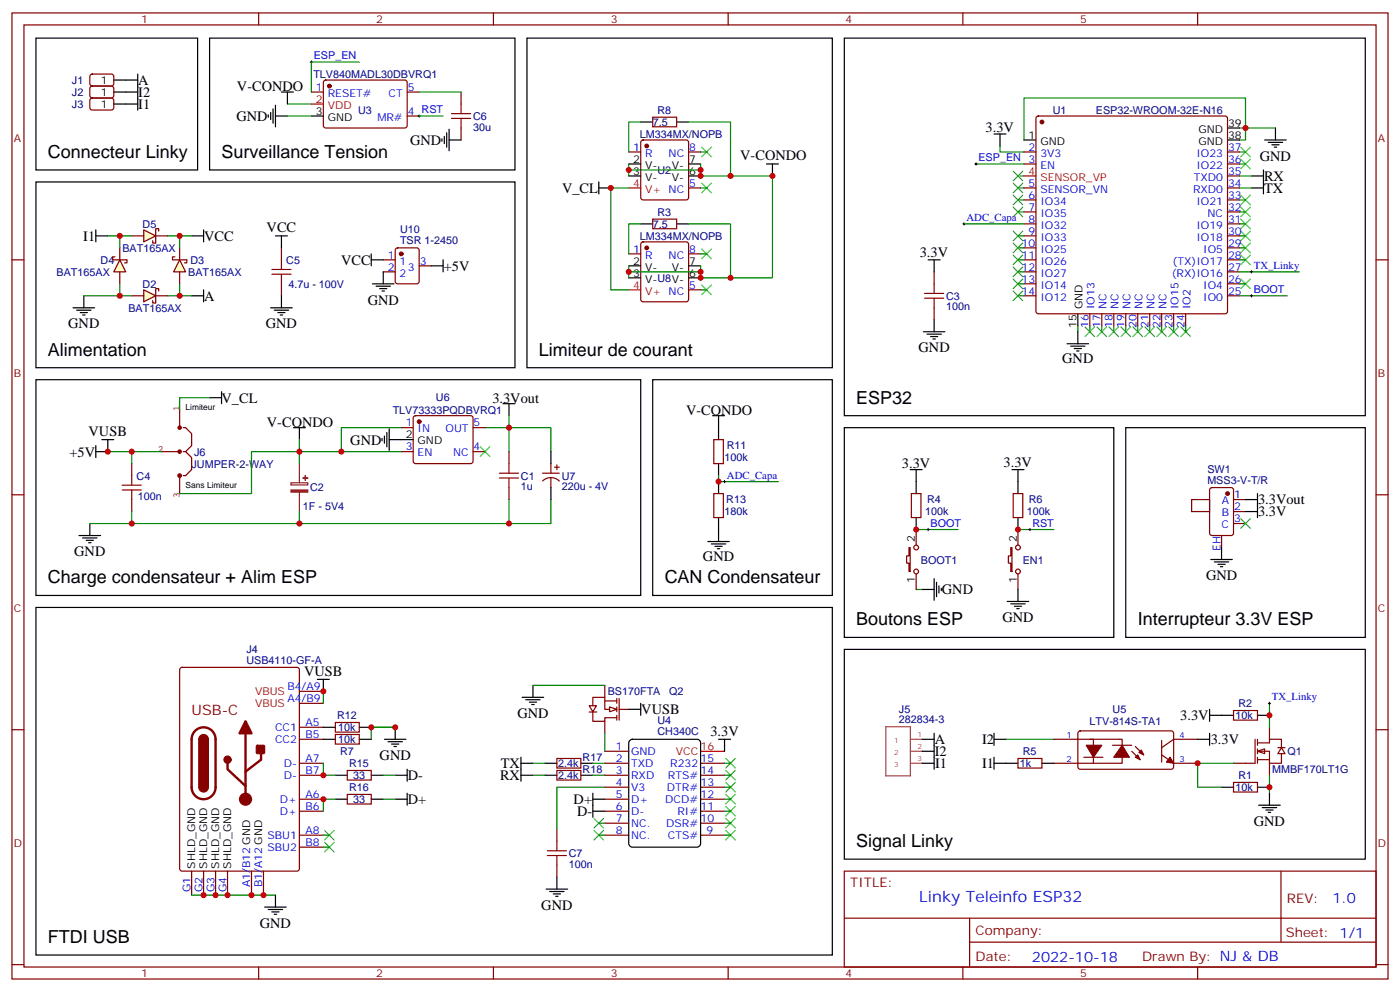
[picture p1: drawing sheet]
<svg xmlns="http://www.w3.org/2000/svg" width="412mm" height="292mm" viewBox="0 0 412 292" stroke-linecap="round" stroke-linejoin="round" font-family="sans-serif">
<g fill="none" stroke="#870000" stroke-width=".35">
<path d="M3.5 3.8h405.4v284.3h-405.4zM7.1 7.3h398.2v277.3h-398.2zM76.2 3.8v3.5M145.3 3.8v3.5M214.5 3.8v3.5M283.6 3.8v3.5M352.8 3.8v3.5M3.5 76.5h3.6M405.3 76.5h3.6M3.5 145.6h3.6M405.3 145.6h3.6M3.5 214.8h3.6"/>
<path d="M310.4 217.6h11.7v7h-11.7M317.7 215.3l.5-.2 27.1 .1 .4 .6v10.2l-.7 .4-27.1-.1-.4-.6v-9.9zM321 217.6h9.6v7h-8.5M327.7 219.4h5.7M334.4 219.7l2.5 2.5M342.2 217.9v6.4M352.8 217.6h-7.1l-3.5 2.5M405.3 214.8h3.6M319.3 222.9h5.6M333.4 221.1l2.4 2.5M342.2 222.2l3.5 2.4h7.1M248.7 256.4h156.6v28.2h-156.6z"/>
<path d="M377.3 256.4v20.9M248.7 270.2h156.5M285.6 277.3h119.6M285.6 270.2v14.2M3.5 283.9h3.6M76.2 284.6v3.5M145.3 284.6v3.5M214.5 284.6v3.5M283.6 284.6v3.5M352.8 284.6v3.5M405.3 283.9h3.6"/>
</g>
<path d="M296.3 217.6h14.1" fill="none" stroke="#008700" stroke-width=".35"/>
<g fill="#870000" stroke="#870000" stroke-width=".35">
<path d="M344.7 222.9l1 1.7-2.1-.3z"/>
<path d="M334.4 222.9l.7-.7 .7 1.4z"/>
<path d="M335.5 221.5l.7-.7 .7 1.4z"/>
<path d="M320 219.4h4.6l-2.5 3.5z"/>
<path d="M330.6 219.4l2.1 3.5h-4.6z"/>
</g>
<path d="M292.8 217.6h3.5M292.8 215.8v3.6M292.8 222.9v3.5M292.8 224.6h3.5" fill="none" stroke="#000" stroke-width=".35"/>
<g fill="#fff" stroke="#870000" stroke-width=".35">
<path d="M370.4 221.1l2.1-.7v1.4z"/>
<path d="M377.5 220.1l1 1.7h-2.1z"/>
</g>
<g fill="none" stroke="#870000" stroke-width=".35">
<path d="M26.7 22l.5-.2 5.9 .1 .4 .6-.1 2.4-.6 .4h-5.9l-.4-.7v-2.1zM26.7 25.5l.5-.2 5.9 .1 .4 .6-.1 2.4-.6 .5-5.9-.1-.4-.6v-2.2zM26.7 29.1l.5-.2h5.9l.4 .7-.1 2.4-.6 .4-5.9-.1-.4-.6v-2.1zM305.4 34.4l.5-.3h55l.5 .3 .2 .5v56.8l-.2 .5-.5 .2h-55l-.5-.3-.2-.4v-56.8zM185.2 44.7h3.5M189 41.4l.4-.2h12.7l.5 .2 .2 .5v16.2l-.2 .5-.5 .2h-12.7l-.5-.2-.2-.5v-16.2zM202.8 44.7h3.6M202.8 55.3h3.6M301.6 44.7h3.6M301.6 55.3h3.6M301.6 48.3h3.6M301.6 58.8h3.6"/>
<path d="M361.6 44.7h3.5M361.6 55.3h3.5M361.6 48.3h3.5M361.6 51.8h3.5M361.6 58.8h3.5M192.3 64.5h7v2.8h-7zM301.6 62.4h3.6M301.6 65.9h3.6M301.6 69.4h3.6M301.6 73h3.6M301.6 76.5h3.6M361.6 62.4h3.5"/>
<path d="M361.6 65.9h3.5M361.6 69.4h3.5M361.6 73h3.5M361.6 76.5h3.5M301.6 80h3.6M301.6 83.5h3.6M301.6 87.1h3.6M321 92.4v3.5M324.6 92.4v3.5M328.1 92.4v3.5M331.6 92.4v3.5M335.1 92.4v3.5"/>
<path d="M338.7 92.4v3.5M342.2 92.4v3.5M345.7 92.4v3.5M349.2 92.4v3.5M361.6 80h3.5M361.6 83.5h3.5M361.6 87.1h3.5M149.9 132.9v3.6M149.9 143.5v3.5M268.5 145.3h2.8v7h-2.8zM269.9 155.9v4.5M298.4 145.3h2.9v7h-2.9z"/>
<path d="M299.9 155.9v4.5M267.8 161.1h.3v7.1h-.3v-2.5h-.7v-2.1h.7zM269.9 168.9v4.6M297.7 161.1h.4v7.1h-.4v-2.5h-.7v-2.1h.7zM299.9 168.9v4.6M363.4 209.1h7v2.8h-7zM369.7 217.6v7h-6.3M370.4 218.7h3.5v-1.1h3.6v2.5M370.4 217.6v1.8M373.9 214.1v3.5M299.9 223.2h7v2.9h-7zM363.4 230.3h7v2.8h-7z"/>
<path d="M370.4 221.1h3.5v3.5M370.4 223.6h3.5M370.4 220.4v1.4M370.4 222.9v1.7M373.9 224.6v3.6M376.4 220.1h2.1M377.5 221.8v2.8h-3.6"/>
<circle cx="269.9" cy="161.1" r=".71"/>
<circle cx="269.9" cy="168.2" r=".71"/>
<circle cx="299.9" cy="161.1" r=".71"/>
<circle cx="299.9" cy="168.2" r=".71"/>
</g>
<g fill="none" stroke="#008700" stroke-width=".35">
<path d="M365.1 37.7h1.8v3.5h-1.8M375.7 37.7h-8.8v-8.8h-65.3v12.3M206.4 55.3h1.7M287.5 48.3h14.1M294.6 43v1.7h7M299.9 55.3h1.7M299.9 51.8h1.7M365.1 44.7h1.8M365.1 55.3h3.6M365.1 51.8h3.6M365.1 48.3h1.8M365.1 58.8h1.8"/>
<path d="M299.9 69.4h1.7M299.9 73h1.7M299.9 62.4h1.7M299.9 76.5h1.7M365.1 65.9h1.8M365.1 69.4h1.8M365.1 73h1.8M365.1 62.4h1.8M365.1 76.5h1.8M299.9 87.1h1.7M299.9 83.5h1.7M299.9 80h1.7"/>
<path d="M317.5 95.9v1.7M321 95.9v1.7M324.6 95.9v1.7M328.1 95.9v1.7M331.6 95.9v1.7M335.1 95.9v1.7M338.7 95.9v1.7M342.2 95.9v1.7M345.7 95.9v1.7M349.2 95.9v1.7M365.1 87.1h14.1M365.1 80h17.7"/>
<path d="M365.1 83.5h1.8M149.9 122.3v3.6h-7M149.9 125.9v7M269.9 155.9h12.3M299.9 155.9h10.5M269.9 173.5h1.7M373.9 207v7.1M373.9 228.2v5.3"/>
</g>
<g fill="none" stroke="#000" stroke-width=".35">
<path d="M33.5 30.6h7.1M33.5 27.1h7.1M33.5 23.6h7.1M40.6 21.8v10.6M292.8 39.4h3.5M294.6 39.4v3.6M361.6 37.7h3.5M375.7 37.7v3.5M185.2 48.3h3.5M185.2 51.8h3.5M202.8 48.3h3.6M202.8 51.8h3.6"/>
<path d="M301.6 41.2h3.6M361.6 41.2h3.5M368.7 51.8h3.5M368.7 55.3h3.5M372.2 50v7.1M372.5 41.2h6.4M373.6 41.9h4.2M374.6 42.6h2.2M375.4 43.3h.7M188.7 65.9h3.6M199.3 65.9h3.5M317.5 92.4v3.5"/>
<path d="M317.5 97.6v3.6M148.2 118.8h3.5M149.9 118.8v3.5M314.3 101.2h6.4M315.4 101.9h4.2M316.4 102.6h2.2M317.1 103.3h.8M86.4 125.9h3.6M88.2 125.9v3.5M268.1 138.2h3.5M269.9 138.2v7.1M298.1 138.2h3.5"/>
<path d="M299.9 138.2v7.1M23.3 157.6h6.3M24.3 158.3h4.3M25.4 159h2.1M26.1 159.7h.7M26.5 154.1v3.5M269.9 152.3v3.6M299.9 152.3v3.6M271.6 173.5h3.6M275.2 170.3v6.4M275.9 171.4v4.2M276.6 172.4v2.2"/>
<path d="M277.3 173.1v.7M296.7 177h6.3M297.7 177.7h4.3M298.8 178.4h2.1M299.5 179.1h.7M299.9 173.5v3.5M352.8 217.6h3.5M356.3 208.8v3.5M356.3 215.8v3.6M356.3 210.5h7.1M370.4 210.5h3.5M296.3 224.6h3.6"/>
<path d="M306.9 224.6h3.5M359.8 231.7h3.6M370.4 231.7h3.5M370.8 237h6.3M371.8 237.7h4.3M372.9 238.4h2.1M373.6 239.1h.7M373.9 233.5v3.5"/>
</g>
<path d="M88.2 136.5v5.6M85.7 142.1h5v.6h-5zM88.2 144.6v6" fill="none" stroke="#8c2424" stroke-width=".35"/>
<g fill="#8c2424" stroke="#8c2424" stroke-width=".35">
<path d="M85.7 144.2h5v.7h-5z"/>
<path d="M89.3 140.7h1.4z"/>
<path d="M89.9 140l.1 1.4z"/>
</g>
<g fill="#870000" stroke="#870000" stroke-width=".35">
<circle cx="190.5" cy="43" r=".53"/>
<circle cx="306.9" cy="35.9" r=".53"/>
</g>
<path d="M185.2 55.3h3.5M301.6 51.8h3.6" fill="none" stroke="#f00" stroke-width=".35"/>
<g fill="none" stroke="#3c3" stroke-width=".35">
<path d="M206.7 53.9l2.8 2.8M209.5 53.9l-2.8 2.8M298.4 53.9l2.9 2.8M298.4 50.4l2.9 2.8M301.3 53.9l-2.9 2.8M301.3 50.4l-2.9 2.8M365.5 43.3l2.8 2.8M365.5 46.8l2.8 2.9M365.5 57.4l2.8 2.9M368.3 43.3l-2.8 2.8M368.3 57.4l-2.8 2.9M368.3 46.8l-2.8 2.9"/>
<path d="M298.4 71.5l2.9 2.9M298.4 61l2.9 2.8M298.4 68l2.9 2.8M298.4 75.1l2.9 2.8M298.4 78.6l2.9 2.8M301.3 71.5l-2.9 2.9M301.3 61l-2.9 2.8M301.3 68l-2.9 2.8M301.3 75.1l-2.9 2.8M301.3 78.6l-2.9 2.8M365.5 71.5l2.8 2.9M365.5 68l2.8 2.8"/>
<path d="M365.5 64.5l2.8 2.8M365.5 61l2.8 2.8M365.5 75.1l2.8 2.8M368.3 71.5l-2.8 2.9M368.3 68l-2.8 2.8M368.3 64.5l-2.8 2.8M368.3 75.1l-2.8 2.8M368.3 61l-2.8 2.8M298.4 82.1l2.9 2.8M298.4 85.7l2.9 2.8M301.3 82.1l-2.9 2.8M301.3 85.7l-2.9 2.8"/>
<path d="M319.6 96.2l2.8 2.9M322.4 96.2l-2.8 2.9M323.1 96.2l2.9 2.9M326 96.2l-2.9 2.9M326.7 96.2l2.8 2.9M329.5 96.2l-2.8 2.9M330.2 96.2l2.8 2.9M333 96.2l-2.8 2.9M333.7 96.2l2.8 2.9M336.5 96.2l-2.8 2.9M337.3 96.2l2.8 2.9M340.1 96.2l-2.8 2.9"/>
<path d="M340.8 96.2l2.8 2.9M343.6 96.2l-2.8 2.9M344.3 96.2l2.8 2.9M347.1 96.2l-2.8 2.9M347.8 96.2l2.9 2.9M350.7 96.2l-2.9 2.9M365.5 82.1l2.8 2.8M368.3 82.1l-2.8 2.8"/>
</g>
<path d="M287.2 48.3h.7M287.5 47.9v.7M368.3 87.1h.7M368.7 86.7v.7M273 155.9h.8M273.4 155.5v.7M303 155.9h.7M303.4 155.5v.7" fill="none" stroke="#000" stroke-width=".29"/>
<path d="M147.1 139.3h5.7M149.9 136.5v2.8M147.1 140.7h5.7M149.9 140.7v2.8" fill="none" stroke="#a10000" stroke-width=".35"/>
<path d="M42.3 85.3l3.6 1.8-3.6 1.7z" fill="#ffffc2" stroke="#850000" stroke-width=".35"/>
<path d="M38.8 87.1h3.5M45.9 87.1h3.5M46.7 85.7v-.8h-.8v4.3h-.9v-.7" fill="none" stroke="#850000" stroke-width=".35"/>
<path d="M52.9 76.5l1.8 3.5h-3.5z" fill="#ffffc2" stroke="#850000" stroke-width=".35"/>
<path d="M51.5 75.6h-.7v.9h4.2v.9h-.7M52.9 73v3.5M52.9 80v3.5" fill="none" stroke="#850000" stroke-width=".35"/>
<path d="M35.3 76.5l1.7 3.5h-3.5z" fill="#ffffc2" stroke="#850000" stroke-width=".35"/>
<path d="M33.9 75.6h-.7v.9h4.2v.9h-.7M35.3 73v3.5M35.3 80v3.5" fill="none" stroke="#850000" stroke-width=".35"/>
<path d="M42.3 67.7l3.6 1.7-3.6 1.8z" fill="#ffffc2" stroke="#850000" stroke-width=".35"/>
<path d="M38.8 69.4h3.5M45.9 69.4h3.5M46.7 68v-.7h-.8v4.2h-.9v-.7" fill="none" stroke="#850000" stroke-width=".35"/>
<g fill="none" stroke="#000" stroke-width=".35">
<path d="M10.6 11.2h47.6v38.8h-47.6zM155.2 11.2h90v97h-90zM248.7 11.2h153.5v111.1h-153.5zM79 33.8v.7M79.7 33.1v2.1M80.4 32v4.3M81.1 34.1h3.6M81.1 31v6.3M82.9 27.1h3.5M84.7 27.1v3.5M91.7 34.1h3.5M131.6 39.1v4.2"/>
<path d="M132.3 38v6.4M188.7 35.9h3.6M199.3 35.9h3.5M10.6 53.6h141.1v54.6h-141.1zM130.2 40.9v.7M130.9 40.1v2.2M132.3 41.2h3.5M176.4 55.3h3.5M176.4 53.6v3.5M225.8 48.3h3.5M227.5 48.3v3.5M28.2 69.4h3.5"/>
<path d="M28.2 67.7v3.5M56.4 69.4h3.6M60 67.7v3.5M81.1 69.4h3.6M82.9 69.4v3.6M109.4 76.5h3.5M109.4 74.7v3.5M127 78.2h3.5M130.5 76.5v3.5M185.2 78.2h3.5M202.8 78.2h3.6M273.4 76.5h3.5"/>
<path d="M275.2 76.5v3.5M21.5 90.6h6.4M22.6 91.3h4.2M23.6 92h2.2M24.3 92.7h.7M24.7 87.1v3.5M56.4 87.1h3.6M60 85.3v3.5M79.7 90.6h6.4M80.8 91.3h4.2M81.8 92h2.2M82.5 92.7h.8"/>
<path d="M82.9 87.1v3.5M109.7 83.5h6.4M110.8 84.2h4.2M111.8 84.9h2.1M112.5 85.7h.7M112.9 80v3.5M185.2 81.8h3.5M202.8 81.8h3.6M272 97.6h6.3M273 98.4h4.3M274.1 99.1h2.1M274.8 99.8h.7"/>
<path d="M275.2 94.1v3.5M10.6 111.8h178.1v63.5h-178.1zM61.7 117.1h3.6M65.3 115.3v3.5M28.2 131.2v3.5M28.2 132.9h3.5M112.5 129v.8M113.2 128.3v2.2M113.9 127.3v4.2M114.7 129.4h7M114.7 126.2v6.4M162.3 132.9v3.6"/>
<path d="M248.7 125.9h79.4v61.7h-79.4zM331.6 125.9h70.6v61.7h-70.6zM162.3 143.5v3.5M366.9 147h3.5M366.9 150.6h3.5M370.4 145.3v7M10.6 178.8h234.6v102.3h-234.6zM356.7 164.7h6.3M357.7 165.4h4.2M358.8 166.1h2.1M359.5 166.8h.7M359.8 161.1v3.6"/>
<path d="M93.5 200h3.5M95.2 200v3.5M248.7 191.1h153.5v61.8h-153.5zM95.2 217.6h3.6M95.2 214.1h3.6M105.8 217.6h3.6M105.8 214.1h3.6M153.8 205.2h6.4M154.9 206h4.2M155.9 206.7h2.1M156.6 207.4h.7M157 201.7v3.5"/>
<path d="M185.4 218l.9-.4h19l.9 .4 .2 .7v29.6l-.5 .8-.6 .2h-19l-.9-.4-.2-.6v-29.6zM211.7 217.6h3.5M213.4 217.6v3.5M116.4 228.2h3.5M116.4 235.2h3.5M119.9 226.4v3.5M119.9 233.5v3.5M153.5 224.6h3.5M153.5 222.9v7M153.5 228.2h3.5M174.6 235.2h3.6M174.6 238.8h3.6"/>
<path d="M174.6 233.5v7M164 258.2v3.5M78 267h6.3M79 267.7h4.3M80.1 268.4h2.1M80.8 269.1h.7M81.1 263.5v3.5M160.9 261.7h6.3M161.9 262.4h4.3M163 263.1h2.1M163.7 263.8h.7"/>
</g>
<g fill="none" stroke="#008700" stroke-width=".35">
<path d="M105.8 18.3h-14.1v8.8M84.7 34.1h7M84.7 30.6h7M123.5 34.1h7M123.5 27.1h12.3M188.7 35.9h-3.5v8.8M202.8 35.9h12.4v15.9M185.2 55.3h-5.3v30h5.3M206.4 44.7h1.7M31.7 69.4h7.1M35.3 69.4v3.6M49.4 69.4h7"/>
<path d="M52.9 69.4v3.6M188.7 65.9h-3.5v8.8M202.8 65.9h12.4v15.9M206.4 74.7h1.7M24.7 87.1h14.1M35.3 83.5v3.6M49.4 87.1h7M52.9 83.5v3.6M206.4 85.3h1.7M31.7 132.9h7.1v3.6M118.2 125.9h-17.7v7h17.7M149.9 125.9h12.4v7"/>
<path d="M38.8 150.6v3.5M88.2 150.6v3.5h-61.7M149.9 147v7.1h12.4v-7.1M95.2 203.5v3.5M116.4 214.1h-7v3.5M178.2 231.7h-14.2v12.4M213.4 224.6h1.8M213.4 235.2h1.8M213.4 238.8h1.8M95.2 245.8h1.8M95.2 249.3h1.8M176.4 245.8h1.8"/>
<path d="M176.4 242.3h1.8M213.4 245.8h1.8M213.4 242.3h1.8M56.4 263.5h24.7"/>
</g>
<g fill="none" stroke="#870000" stroke-width=".35">
<path d="M91.7 27.1h3.5M95.5 23.8l.5-.2h23.5l.4 .7v12.9l-.7 .5-23.5-.1-.5-.6v-12.7zM119.9 27.1h3.6M119.9 34.1h3.6M135.8 27.1v3.5M135.8 37.7v3.5M192.3 34.5h7v2.8h-7zM82.9 73v3.5M112.9 76.5h3.5M116.7 73.2l.4-.2h5.7l.6 .4 .1 9.4-.5 .7h-5.9l-.6-.4-.1-9.4zM123.5 78.2h3.5M185.2 74.7h3.5"/>
<path d="M189 71.4l.4-.2h12.7l.5 .2 .2 .5v16.2l-.2 .5-.5 .2h-12.7l-.5-.2-.2-.5v-16.2zM202.8 74.7h3.6M82.9 83.5v3.6M112.9 80h3.5M202.8 85.3h3.6M275.2 80v3.5M275.2 90.6v3.5M38.8 136.5v3.5M118.2 125.9h3.5M118.2 132.9h3.5M121.9 122.5l.5-.2h16.2l.5 .2 .2 .5v12.7l-.2 .5-.5 .3h-16.2l-.5-.3-.2-.5v-12.7zM139.3 125.9h3.6"/>
<path d="M139.3 132.9h3.6M159.8 139.3h4.9M162.3 136.5v2.8M163.3 137.5h1.4M164 136.8v1.4M38.8 147v3.6M159.8 141.5a3.5 3.5 0 0 1 5 .1M162.3 140.7v2.8M351 147h5.3v3.6h-5.3zM356.5 143.7l.5-.2h5.7l.6 .4 .1 13-.5 .7h-5.9l-.6-.4-.1-13zM359.8 157.6v3.5M363.4 147h3.5"/>
<path d="M363.4 150.6h3.5M363.4 154.1h3.5M53.2 196.6l.4-.2h33.9l.6 .5 .1 58.8-.5 .6-34.1 .1-.6-.5-.1-58.8zM88.2 207h7M88.2 214.1h7M88.2 217.6h7M88.2 203.5h7M98.8 212.7h7v2.8h-7zM98.8 216.2h7v2.8h-7zM173.5 209.6h2.3M173.6 207.7h2.1l-1.1 1.8zM174.6 207.7v-2.5h3.6v3.6h3.5"/>
<path d="M174.6 209.5v2.8h3.6v-1.1h3.5M178.2 201.7v3.5M178.2 212.3v3.5M178.2 206.3h3.5M181.7 205.6v1.4M181.7 208.1v1.4M181.7 210.5v1.4M182.4 208.8h2.8M182.4 205.6v6.3M88.2 224.6h7M88.2 228.2h7M88.2 235.2h7"/>
<path d="M88.2 238.8h7M178.2 224.6h7M178.2 228.2h7M178.2 231.7h7M178.2 235.2h7M178.2 238.8h7M178.2 221.1h7M206.4 224.6h7M206.4 228.2h7M206.4 231.7h7M206.4 235.2h7M206.4 238.8h7"/>
<path d="M56.4 256.4v7.1M60 256.4v7.1M63.5 256.4v7.1M67 256.4v7.1M74.1 256.4v7.1M77.6 256.4v7.1M88.2 245.8h7M88.2 249.3h7M164 244.1v3.5M164 254.6v3.6M178.2 242.3h7M178.2 245.8h7"/>
<path d="M206.4 242.3h7M206.4 245.8h7"/>
</g>
<g fill="#870000" stroke="#870000" stroke-width=".35">
<path d="M58.6 231.7h2.8a1.41 1.41 0 0 1-1.4 1.4 1.41 1.41 0 0 1-1.4-1.4z"/>
<path d="M58.8 216.8a1.41 1.41 0 0 1 1.6-.5 1.41 1.41 0 0 1 1 1.3h-2.8z"/>
<path d="M58.6 217.6h2.8v14.1h-2.8z"/>
<path d="M75.6 219.5l.2-.1h2l.2 .3-.1 2-.3 .1h-1.9l-.2-.3z"/>
<circle cx="123.5" cy="124.1" r=".53"/>
<circle cx="361.6" cy="145.3" r=".53"/>
<circle cx="190.5" cy="73" r=".53"/>
<circle cx="118.2" cy="74.7" r=".53"/>
<circle cx="97" cy="25.3" r=".53"/>
<circle cx="72.3" cy="235.2" r="1.76"/>
<circle cx="67" cy="223.6" r="1.06"/>
</g>
<g fill="none" stroke="#3c3" stroke-width=".35">
<path d="M206.7 43.3l2.8 2.8M209.5 43.3l-2.8 2.8M206.7 73.3l2.8 2.8M209.5 73.3l-2.8 2.8M206.7 83.9l2.8 2.8M209.5 83.9l-2.8 2.8M141.5 131.5l2.8 2.8M144.3 131.5l-2.8 2.8M365.5 152.7l2.8 2.8M368.3 152.7l-2.8 2.8M213.8 223.2l2.8 2.9M213.8 233.8l2.8 2.8"/>
<path d="M213.8 237.3l2.8 2.9M216.6 223.2l-2.8 2.9M216.6 233.8l-2.8 2.8M216.6 237.3l-2.8 2.9M95.6 244.4l2.8 2.8M95.6 247.9l2.8 2.9M98.4 244.4l-2.8 2.8M98.4 247.9l-2.8 2.9M175 240.9l2.8 2.8M175 244.4l2.8 2.8M177.8 240.9l-2.8 2.8M177.8 244.4l-2.8 2.8"/>
<path d="M213.8 240.9l2.8 2.8M213.8 244.4l2.8 2.8M216.6 240.9l-2.8 2.8M216.6 244.4l-2.8 2.8"/>
</g>
<g fill="none" stroke="#a10000" stroke-width=".35">
<path d="M133 34.9h5.6M133 33.4h5.6M135.8 30.6v2.8M135.8 34.9v2.8M80.1 79.3h5.6M82.9 76.5v2.8M80.1 80.7h5.6M82.9 80.7v2.8M272.3 87.8h5.7M272.3 86.4h5.7M275.2 83.5v2.9M275.2 87.8v2.8"/>
<path d="M38.8 140v2.8M36 142.8h5.6M36 144.2h5.6M38.8 144.2v2.8M161.2 251.8h5.7M161.2 250.4h5.7M164 247.6v2.8M164 251.8v2.8"/>
</g>
<path d="M91.7 30.6h3.5M185.2 85.3h3.5M206.4 221.1h7" fill="none" stroke="#f00" stroke-width=".35"/>
<path d="M91.4 18.3h.7M91.7 17.9v.7M123.1 34.1h.7M123.5 33.8v.7" fill="none" stroke="#000" stroke-width=".29"/>
<path d="M57.5 215.1a3.5 3.5 0 0 1 3.8-.8 3.5 3.5 0 0 1 2.2 3.3v14.1a3.5 3.5 0 0 1-3.5 3.5 3.5 3.5 0 0 1-3.6-3.5v-14.1a3.5 3.5 0 0 1 1.1-2.5zM72.3 216.2v17.3M67 224.6v1.8l5.3 5M76.9 221.8v1.8l-4.6 3.5" fill="none" stroke="#870000" stroke-width=".71"/>
<path d="M72.3 212.3l1.8 3.5h-3.5z" fill="#870000" stroke="#870000" stroke-width=".71"/>
<path d="M179.6 208.1l2.1 .7-2.1 .7z" fill="#fff" stroke="#870000" stroke-width=".35"/>
<g fill="none" stroke="#008700" stroke-width=".35">
<path d="M185.2 48.3v3.5M185.2 50h21.2M206.4 48.3v3.5h21.1v30h-21.1v-3.6M299.9 58.8h1.7M185.2 78.2v1.8M284 65.9h17.6M206.4 80h-21.2v1.8M61.7 117.1h-8.8v3.5M38.8 132.9h8.8M88.2 129.4v3.5h-14.1v12.4h-21.2M100.5 132.9h-12.3v3.6M211.7 140v1.7h17.6"/>
<path d="M88.2 154.1h61.7M109.4 214.1h7M157 201.7h21.2M178.2 215.8v5.3M95.2 224.6v3.6h3.6M98.8 235.2h-3.6v3.6M112.9 228.2h3.5M112.9 235.2h3.5M157 228.2h3.5M157 224.6h3.5M174.6 228.2h3.6M174.6 224.6h3.6"/>
<path d="M213.4 228.2h1.8M213.4 231.7h1.8M363.4 224.6h-10.6v7.1h7"/>
</g>
<g fill="none" stroke="#000" stroke-width=".35">
<path d="M61.7 11.2h90v38.8h-90zM192.3 111.8h52.9v63.5h-52.9zM30 129.4h3.5M31.7 129.4v3.5M209.9 122.3h3.5M211.7 122.3v7.1M211.7 136.5v3.5M208.5 159.4h6.3M211.7 141.7v3.6M211.7 152.3v7.1M209.5 160.1h4.3M210.6 160.8h2.1"/>
<path d="M211.3 161.5h.7M113.2 217.6h6.4M114.3 218.3h4.2M115.4 219h2.1M116.1 219.7h.7M116.4 214.1v3.5M185.2 208.8h3.5M188.7 207v3.5M271.6 217.6h3.6M275.2 215.8v10.6M98.8 228.2h3.5M98.8 235.2h3.5"/>
<path d="M109.4 228.2h3.5M109.4 235.2h3.5M160.5 228.2h3.5M160.5 224.6h3.5M171.1 228.2h3.5M171.1 224.6h3.5M271.6 224.6h3.6M271.6 221.1h3.6"/>
</g>
<path d="M210.3 129.4h2.8v7.1h-2.8zM210.3 145.3h2.8v7h-2.8zM102.3 226.8h7.1v2.8h-7.1zM102.3 233.8h7.1v2.8h-7.1zM164 223.2h7.1v2.9h-7.1zM164 226.8h7.1v2.8h-7.1z" fill="none" stroke="#870000" stroke-width=".35"/>
<path d="M298.4 57.4l2.9 2.9M301.3 57.4l-2.9 2.9M213.8 230.3l2.8 2.8M213.8 226.8l2.8 2.8M216.6 230.3l-2.8 2.8M216.6 226.8l-2.8 2.8" fill="none" stroke="#3c3" stroke-width=".35"/>
<path d="M283.6 65.9h.7M284 65.5v.8M368.7 79.7v.7M368.3 80h.7M213.1 141.7h.7M213.4 141.4v.7M373.6 207h.7M373.9 206.7v.7" fill="none" stroke="#000" stroke-width=".29"/>
<path d="M260.9 213.9h7.3v14.5h-7.3zM268.2 217.6h3.4M268.2 221.1h3.4M268.2 224.6h3.4" fill="none" stroke="#a64a4a" stroke-width=".35"/>
<g fill="#850000" stroke="#850000" stroke-width=".35">
<circle cx="52.9" cy="125.9" r=".49"/>
<circle cx="52.9" cy="132.9" r=".49"/>
<circle cx="52.9" cy="140" r=".53"/>
</g>
<path d="M47.6 132.9h5.3M52.9 120.6v5.3M52.9 140v5.3M54 125.9h.7l1.7 1.7v3.6l-1.7 1.7M54 132.9h.7M54.7 132.9l1.7 1.8v3.5l-1.7 1.8h-.7" fill="none" stroke="#850000" stroke-width=".35"/>
<g fill="#c00">
<circle cx="366.9" cy="37.7" r=".88"/>
<circle cx="149.9" cy="125.9" r=".88"/>
<circle cx="373.9" cy="231.7" r=".88"/>
<circle cx="373.9" cy="210.5" r=".88"/>
<circle cx="269.9" cy="155.9" r=".88"/>
<circle cx="299.9" cy="155.9" r=".88"/>
<circle cx="35.3" cy="69.4" r=".88"/>
<circle cx="35.3" cy="87.1" r=".88"/>
<circle cx="52.9" cy="87.1" r=".88"/>
<circle cx="52.9" cy="69.4" r=".88"/>
<circle cx="215.2" cy="51.8" r=".88"/>
<circle cx="215.2" cy="81.8" r=".88"/>
<circle cx="227.5" cy="51.8" r=".88"/>
<circle cx="179.9" cy="55.3" r=".88"/>
<circle cx="38.8" cy="154.1" r=".88"/>
<circle cx="60" cy="263.5" r=".88"/>
<circle cx="63.5" cy="263.5" r=".88"/>
<circle cx="67" cy="263.5" r=".88"/>
<circle cx="74.1" cy="263.5" r=".88"/>
<circle cx="77.6" cy="263.5" r=".88"/>
<circle cx="95.3" cy="203.5" r=".88"/>
<circle cx="95.3" cy="228.2" r=".88"/>
<circle cx="95.3" cy="235.2" r=".88"/>
<circle cx="109.4" cy="214.1" r=".88"/>
<circle cx="31.8" cy="132.9" r=".88"/>
<circle cx="352.8" cy="224.6" r=".88"/>
<circle cx="149.9" cy="154.1" r=".88"/>
<circle cx="88.2" cy="154.1" r=".88"/>
<circle cx="211.7" cy="141.7" r=".88"/>
<circle cx="116.4" cy="214.1" r=".88"/>
<circle cx="38.8" cy="132.9" r=".88"/>
<circle cx="88.2" cy="132.9" r=".88"/>
<circle cx="100.5" cy="132.9" r=".88"/>
<circle cx="206.4" cy="51.8" r=".88"/>
<circle cx="206.4" cy="81.8" r=".88"/>
<circle cx="206.4" cy="80" r=".88"/>
<circle cx="185.2" cy="80" r=".88"/>
<circle cx="185.2" cy="50" r=".88"/>
<circle cx="206.4" cy="50" r=".88"/>
</g>
<g font-size="5.3">
<text x="14.1" y="46.5">Connecteur Linky</text>
<text x="65.3" y="46.5">Surveillance Tension</text>
<text x="14.1" y="104.7">Alimentation</text>
<text x="158.7" y="104.7">Limiteur de courant</text>
<text x="252.2" y="118.8">ESP32</text>
<text x="14.1" y="171.7">Charge condensateur + Alim ESP</text>
<text x="195.8" y="171.7">CAN Condensateur</text>
<text x="252.2" y="184.1">Boutons ESP</text>
<text x="335.1" y="184.1">Interrupteur 3.3V ESP</text>
<text x="252.2" y="249.3">Signal Linky</text>
<text x="14.1" y="277.6">FTDI USB</text>
</g>
<text font-size="4.6" fill="#00f" x="270.8" y="265.4">Linky Teleinfo ESP32</text>
<g font-size="4.2">
<text x="40.7" y="28.5">I2</text>
<text x="40.7" y="25">A</text>
<text x="69.8" y="26.8">V-CONDO</text>
<text x="40.7" y="32.1">I1</text>
<text x="69.7" y="35.6">GND</text>
<text x="290.3" y="38.7">3.3V</text>
<text x="120.8" y="42.6">GND</text>
<text x="218.1" y="47.2">V-CONDO</text>
<text x="371.1" y="47.3">GND</text>
<text x="372.4" y="53.2">RX</text>
<text x="165.6" y="56.7">V_CL</text>
<text x="372.4" y="56.8">TX</text>
<text x="24.5" y="70.9">I1</text>
<text x="60.1" y="70.9">VCC</text>
<text x="78.5" y="68.3">VCC</text>
<text x="100.5" y="77.9">VCC</text>
<text x="270.9" y="75.8">3.3V</text>
<text x="130.7" y="79.7">+5V</text>
<text x="60.2" y="88.5">A</text>
<text x="108.3" y="89.6">GND</text>
<text x="20.1" y="96.7">GND</text>
<text x="78.3" y="96.7">GND</text>
<text x="270.6" y="103.6">GND</text>
<text x="312.9" y="106.8">GND</text>
<text x="65.3" y="118.5">V_CL</text>
<text x="145" y="118.5">3.3Vout</text>
<text x="78.6" y="125.5">V-CONDO</text>
<text x="202.1" y="122">V-CONDO</text>
<text x="26.1" y="128.3">VUSB</text>
<text x="103.2" y="130.8">GND</text>
<text x="20.5" y="134.4">+5V</text>
<text x="265.7" y="137.9">3.3V</text>
<text x="295.6" y="137.5">3.3V</text>
<text x="370.6" y="148.5">3.3Vout</text>
<text x="370.6" y="152">3.3V</text>
<text x="21.9" y="163.7">GND</text>
<text x="207.1" y="165">GND</text>
<text x="355.3" y="170.8">GND</text>
<text x="277.5" y="174.9">GND</text>
<text x="295.3" y="183.1">GND</text>
<text x="89.6" y="198.9">VUSB</text>
<text x="152.4" y="211.3">GND</text>
<text x="188.9" y="210.2">VUSB</text>
<text x="347.7" y="211.9">3.3V</text>
<text x="209.3" y="216.5">3.3V</text>
<text x="275.3" y="219">A</text>
<text x="289.3" y="219">I2</text>
<text x="356.7" y="219">3.3V</text>
<text x="111.8" y="223.7">GND</text>
<text x="147.5" y="226.1">TX</text>
<text x="275.3" y="222.6">I2</text>
<text x="275.5" y="226.1">I1</text>
<text x="289.3" y="226.1">I1</text>
<text x="120.1" y="229.6">D-</text>
<text x="147.3" y="229.6">RX</text>
<text x="120.1" y="236.7">D+</text>
<text x="169" y="236.7">D+</text>
<text x="170" y="240.2">D-</text>
<text x="369.3" y="243.2">GND</text>
<text x="159.5" y="267.8">GND</text>
<text x="76.6" y="273.1">GND</text>
</g>
<text font-size="4.2" fill="#800" x="56.4" y="210.5">USB-C</text>
<g font-size="4.2" fill="#00f">
<text x="392.5" y="265.7">1.0</text>
<text x="304" y="283">2022-10-18</text>
</g>
<g font-size="3.9" fill="#800">
<text x="250.5" y="261">TITLE:</text>
<text x="379.1" y="265.7">REV:</text>
<text x="287.4" y="275.2">Company:</text>
<text x="378.7" y="275.8">Sheet: 1/1</text>
<text x="287.4" y="282.9">Date:</text>
<text x="336.4" y="282.9">Drawn By: NJ &amp; DB</text>
</g>
<g font-size="3.2" fill="#800">
<text x="41.6" y="6.8">1</text>
<text x="110.8" y="6.8">2</text>
<text x="179.9" y="6.8">3</text>
<text x="249.1" y="6.8">4</text>
<text x="318.2" y="6.8">5</text>
<text x="4.1" y="41.9">A</text>
<text x="405.9" y="41.9">A</text>
<text x="4.1" y="111.1">B</text>
<text x="405.9" y="111.1">B</text>
<text x="4.1" y="180.2">C</text>
<text x="405.9" y="180.2">C</text>
<text x="4.1" y="249.3">D</text>
<text x="405.9" y="249.3">D</text>
<text x="41.6" y="287.6">1</text>
<text x="110.8" y="287.6">2</text>
<text x="179.9" y="287.6">3</text>
<text x="249.1" y="287.6">4</text>
<text x="318.2" y="287.6">5</text>
</g>
<g font-size="3.2" fill="#00f">
<text x="92.4" y="17.4">ESP_EN</text>
<text x="93.1" y="26.7">1</text>
<text x="96.6" y="28.5">RESET#</text>
<text x="114.5" y="28.5">CT</text>
<text x="120.1" y="26.7">5</text>
<text x="111.2" y="35.6">MR#</text>
<text x="120.1" y="33.8">4 RST</text>
<text x="186.5" y="44.4">1</text>
<text x="190" y="46.1">R</text>
<text x="197" y="46.1">NC</text>
<text x="203" y="44.4">8</text>
<text x="288.2" y="47.4">ESP_EN 3</text>
<text x="303" y="44.4">2</text>
<text x="306.5" y="46.1">3V3</text>
<text x="352.4" y="46.1">IO23</text>
<text x="361.8" y="44.4">37</text>
<text x="361.8" y="47.9">36</text>
<text x="306.5" y="49.7">EN</text>
<text x="351.7" y="53.2">TXD0</text>
<text x="352.4" y="49.7">IO22</text>
<text x="361.8" y="51.4">35</text>
<text x="203" y="55">5</text>
<text x="303" y="58.5">6</text>
<text x="303" y="55">5</text>
<text x="306.5" y="56.7">SENSOR_VN</text>
<text x="351.4" y="56.7">RXD0</text>
<text x="361.8" y="55">34</text>
<text x="361.8" y="58.5">33</text>
<text x="284.7" y="65">ADC_Capa</text>
<text x="303" y="65.5">8</text>
<text x="303" y="62">7</text>
<text x="306.5" y="63.8">IO35</text>
<text x="306.5" y="60.3">IO34</text>
<text x="352.4" y="60.3">IO21</text>
<text x="355.7" y="63.8">NC</text>
<text x="361.8" y="62">32</text>
<text x="361.8" y="65.5">31</text>
<text x="303" y="69.1">9</text>
<text x="306.5" y="70.8">IO33</text>
<text x="306.5" y="67.3">IO32</text>
<text x="352.4" y="67.3">IO19</text>
<text x="352.4" y="70.8">IO18</text>
<text x="361.8" y="69.1">30</text>
<text x="114.2" y="76.1">1</text>
<text x="117.7" y="77.9">1</text>
<text x="123.6" y="77.9">3</text>
<text x="186.5" y="74.4">1</text>
<text x="190" y="76.1">R</text>
<text x="197" y="76.1">NC</text>
<text x="203" y="74.4">8</text>
<text x="300.9" y="76.1">11</text>
<text x="300.9" y="72.6">10</text>
<text x="306.5" y="77.9">IO26</text>
<text x="306.5" y="74.4">IO25</text>
<text x="345.4" y="77.9">(TX)IO17</text>
<text x="354.4" y="74.4">IO5</text>
<text x="361.8" y="72.6">29</text>
<text x="361.8" y="76.1">28</text>
<text x="114.2" y="79.7">2</text>
<text x="117.7" y="81.4">2</text>
<text x="120.2" y="79.7">3</text>
<text x="300.9" y="83.2">13</text>
<text x="300.9" y="79.7">12</text>
<text x="306.5" y="81.4">IO27</text>
<text x="345.2" y="81.4">(RX)IO16</text>
<text x="361.8" y="79.7">27</text>
<text x="361.8" y="83.2">26</text>
<text x="369.4" y="79.1">TX_Linky</text>
<text x="203" y="84.9">5</text>
<text x="300.9" y="86.7">14</text>
<text x="306.5" y="88.5">IO12</text>
<text x="306.5" y="84.9">IO14</text>
<text x="354.4" y="84.9">IO4</text>
<text x="354.4" y="88.5">IO0</text>
<text x="361.8" y="86.7">25</text>
<text x="369.4" y="86.2">BOOT</text>
<text x="322.4" y="91.1" transform="rotate(-90 322.4 91.1)">IO13</text>
<text x="326" y="91.1" transform="rotate(-90 326 91.1)">NC</text>
<text x="329.5" y="91.1" transform="rotate(-90 329.5 91.1)">NC</text>
<text x="333" y="91.1" transform="rotate(-90 333 91.1)">NC</text>
<text x="336.5" y="91.1" transform="rotate(-90 336.5 91.1)">NC</text>
<text x="340.1" y="91.1" transform="rotate(-90 340.1 91.1)">NC</text>
<text x="343.6" y="91.1" transform="rotate(-90 343.6 91.1)">NC</text>
<text x="347.1" y="91.1" transform="rotate(-90 347.1 91.1)">IO15</text>
<text x="350.7" y="91.1" transform="rotate(-90 350.7 91.1)">IO2</text>
<text x="320.7" y="96.6" transform="rotate(-90 320.7 96.6)">16</text>
<text x="324.2" y="96.6" transform="rotate(-90 324.2 96.6)">17</text>
<text x="327.7" y="96.6" transform="rotate(-90 327.7 96.6)">18</text>
<text x="331.3" y="96.6" transform="rotate(-90 331.3 96.6)">19</text>
<text x="334.8" y="96.6" transform="rotate(-90 334.8 96.6)">20</text>
<text x="338.3" y="96.6" transform="rotate(-90 338.3 96.6)">21</text>
<text x="341.8" y="96.6" transform="rotate(-90 341.8 96.6)">22</text>
<text x="345.4" y="96.6" transform="rotate(-90 345.4 96.6)">23</text>
<text x="348.9" y="96.6" transform="rotate(-90 348.9 96.6)">24</text>
<text x="119.5" y="125.5">1</text>
<text x="139.5" y="125.5">5</text>
<text x="123" y="127.3">IN</text>
<text x="131.3" y="127.3">OUT</text>
<text x="119.5" y="132.6">3</text>
<text x="123" y="134.3">EN</text>
<text x="133.5" y="134.3">NC</text>
<text x="139.5" y="132.6">4</text>
<text x="214.1" y="140.9">ADC_Capa</text>
<text x="359.9" y="148.4">A</text>
<text x="363.5" y="146.7">1</text>
<text x="274.1" y="155">BOOT</text>
<text x="304.1" y="155">RST</text>
<text x="359.8" y="155.5">C</text>
<text x="359.9" y="152">B</text>
<text x="363.5" y="150.2">2</text>
<text x="363.5" y="153.7">3</text>
<text x="359.5" y="162.2" transform="rotate(-90 359.5 162.2)">EH</text>
<text x="84.7" y="203.1">B4/A9</text>
<text x="84.7" y="206.7">A4/B9</text>
<text x="374.6" y="206.1">TX_Linky</text>
<text x="81" y="215.1">CC1</text>
<text x="90" y="213.7">A5</text>
<text x="81" y="218.7">CC2</text>
<text x="90" y="217.2">B5</text>
<text x="181.4" y="220.8">1</text>
<text x="83.6" y="225.7">D-</text>
<text x="90" y="224.3">A7</text>
<text x="90" y="227.8">B7</text>
<text x="181.4" y="227.8">3</text>
<text x="181.4" y="224.3">2</text>
<text x="185.9" y="225.7">TXD</text>
<text x="185.9" y="222.2">GND</text>
<text x="197.4" y="225.7">R232</text>
<text x="206.4" y="224.3">15</text>
<text x="206.4" y="227.8">14</text>
<text x="83.6" y="229.2">D-</text>
<text x="181.4" y="231.4">4</text>
<text x="185.9" y="232.8">V3</text>
<text x="185.9" y="229.2">RXD</text>
<text x="196.5" y="232.8">DTR#</text>
<text x="196.7" y="229.2">RTS#</text>
<text x="206.4" y="231.4">13</text>
<text x="82.4" y="236.3">D+</text>
<text x="82.4" y="239.8">D+</text>
<text x="90" y="234.9">A6</text>
<text x="90" y="238.4">B6</text>
<text x="181.4" y="238.4">6</text>
<text x="181.4" y="234.9">5</text>
<text x="185.9" y="239.8">D-</text>
<text x="185.9" y="236.3">D+</text>
<text x="196" y="236.3">DCD#</text>
<text x="199.5" y="239.8">RI#</text>
<text x="206.4" y="234.9">12</text>
<text x="206.4" y="238.4">11</text>
<text x="90" y="245.5">A8</text>
<text x="181.4" y="245.5">8</text>
<text x="181.4" y="241.9">7</text>
<text x="185.9" y="243.3">NC.</text>
<text x="196.3" y="243.3">DSR#</text>
<text x="206.4" y="241.9">10</text>
<text x="208.1" y="245.5">9</text>
<text x="78.8" y="246.9">SBU1</text>
<text x="78.8" y="250.4">SBU2</text>
<text x="90" y="249">B8</text>
<text x="185.9" y="246.9">NC.</text>
<text x="196.7" y="246.9">CTS#</text>
<text x="56.1" y="262.6" transform="rotate(-90 56.1 262.6)">G1</text>
<text x="59.6" y="262.6" transform="rotate(-90 59.6 262.6)">G2</text>
<text x="63.1" y="262.6" transform="rotate(-90 63.1 262.6)">G3</text>
<text x="66.7" y="262.6" transform="rotate(-90 66.7 262.6)">G4</text>
<text x="73.7" y="261.2" transform="rotate(-90 73.7 261.2)">A1/B12 GND</text>
<text x="77.3" y="261.2" transform="rotate(-90 77.3 261.2)">B1/A12 GND</text>
</g>
<g font-size="3.2" fill="#000080">
<text x="92.3" y="22.9">TLV840MADL30DBVRQ1</text>
<text x="21.2" y="24.7">J1</text>
<text x="21.2" y="28.2">J2</text>
<text x="21.2" y="31.8">J3</text>
<text x="105.5" y="33.5">U3</text>
<text x="139.3" y="35.3">C6</text>
<text x="193.7" y="33.5">R8</text>
<text x="310.1" y="33.5">U1</text>
<text x="322.8" y="33.5">ESP32-WROOM-32E-N16</text>
<text x="139.3" y="38.4">30u</text>
<text x="188.5" y="40.6">LM334MX/NOPB</text>
<text x="192.3" y="37">7.5</text>
<text x="193.7" y="51.2">U2</text>
<text x="193.7" y="63.5">R3</text>
<text x="42" y="67">D5</text>
<text x="117.8" y="71.8">TSR 1-2450</text>
<text x="117.8" y="68.6">U10</text>
<text x="188.5" y="70.6">LM334MX/NOPB</text>
<text x="192.3" y="67">7.5</text>
<text x="29.7" y="77.6">D4</text>
<text x="36.1" y="74.1">BAT165AX</text>
<text x="56.1" y="77.6">D3</text>
<text x="84.3" y="77.7">C5</text>
<text x="16.7" y="81.1">BAT165AX</text>
<text x="55.5" y="81.1">BAT165AX</text>
<text x="42" y="84.6">D2</text>
<text x="85" y="84.7">4.7u - 100V</text>
<text x="278.7" y="88.2">C3</text>
<text x="37.8" y="91.7">BAT165AX</text>
<text x="278.7" y="91.4">100n</text>
<text x="128.4" y="118.1">U6</text>
<text x="115.7" y="121.7">TLV73333PQDBVRQ1</text>
<text x="56.4" y="137.6">JUMPER-2-WAY</text>
<text x="57.1" y="134.1">J6</text>
<text x="213.4" y="135.8">100k</text>
<text x="214.1" y="132.3">R11</text>
<text x="40.2" y="141.2">C4</text>
<text x="153.5" y="141.2">C1</text>
<text x="165.5" y="141.2">U7</text>
<text x="355.6" y="142.5">MSS3-V-T/R</text>
<text x="355.6" y="139.3">SW1</text>
<text x="40.6" y="147">100n</text>
<text x="89.2" y="150">1F - 5V4</text>
<text x="91.4" y="144.7">C2</text>
<text x="153.5" y="144.3">1u</text>
<text x="165.5" y="144.3">220u - 4V</text>
<text x="213.9" y="148.2">R13</text>
<text x="273.1" y="148.2">R4</text>
<text x="303.1" y="148.2">R6</text>
<text x="213.4" y="151.7">180k</text>
<text x="272.5" y="151.7">100k</text>
<text x="302.5" y="151.7">100k</text>
<text x="271.3" y="165.9">BOOT1</text>
<text x="301.3" y="165.9">EN1</text>
<text x="72.6" y="195.4">USB4110-GF-A</text>
<text x="72.6" y="192.2">J4</text>
<text x="179" y="204.6">BS170FTA</text>
<text x="197.1" y="204.6">Q2</text>
<text x="264.8" y="209.7">J5</text>
<text x="327.7" y="209.9">U5</text>
<text x="364.8" y="208.2">R2</text>
<text x="99.3" y="211.6">R12</text>
<text x="99.6" y="215.2">10k</text>
<text x="193.7" y="213.2">U4</text>
<text x="264.8" y="212.8">282834-3</text>
<text x="321" y="213.4">LTV-814S-TA1</text>
<text x="363.9" y="211.7">10k</text>
<text x="99.6" y="218.7">10k</text>
<text x="193.7" y="216.4">CH340C</text>
<text x="100.2" y="222.2">R7</text>
<text x="102.8" y="225.8">R15</text>
<text x="164.5" y="225.8">2.4k</text>
<text x="171.6" y="224">R17</text>
<text x="171.6" y="227.6">R18</text>
<text x="300.4" y="225.8">1k</text>
<text x="301.3" y="222.3">R5</text>
<text x="374.7" y="227.6">MMBF170LT1G</text>
<text x="379.2" y="222.2">Q1</text>
<text x="102.8" y="232.8">R16</text>
<text x="104" y="229.3">33</text>
<text x="164.5" y="229.3">2.4k</text>
<text x="363.9" y="232.8">10k</text>
<text x="364.8" y="229.3">R1</text>
<text x="104" y="236.4">33</text>
<text x="167.6" y="255.4">100n</text>
<text x="167.6" y="252.3">C7</text>
</g>
<g font-size="3.2">
<text x="29.7" y="24.6">1</text>
<text x="29.7" y="28.2">1</text>
<text x="29.7" y="31.7">1</text>
<text x="93.1" y="33.8">3</text>
<text x="96.6" y="35.6">GND</text>
<text x="303" y="40.9">1</text>
<text x="353" y="39.1">GND</text>
<text x="361.8" y="37.3">39</text>
<text x="361.8" y="40.9">38</text>
<text x="186.5" y="47.9">2</text>
<text x="203" y="47.9">7</text>
<text x="306.5" y="42.6">GND</text>
<text x="353" y="42.6">GND</text>
<text x="186.5" y="51.4">3</text>
<text x="190" y="49.7">V-</text>
<text x="190" y="53.2">V-</text>
<text x="197.9" y="53.2">V-</text>
<text x="197.9" y="49.7">V-</text>
<text x="203" y="51.4">6</text>
<text x="186.5" y="77.9">2</text>
<text x="203" y="77.9">7</text>
<text x="186.5" y="81.4">3</text>
<text x="190" y="79.7">V-</text>
<text x="190" y="83.2">V-U8V-</text>
<text x="197.9" y="79.7">V-</text>
<text x="203" y="81.4">6</text>
<text x="318.9" y="91.1" transform="rotate(-90 318.9 91.1)">GND</text>
<text x="317.1" y="96.6" transform="rotate(-90 317.1 96.6)">15</text>
<text x="119.5" y="129">2</text>
<text x="123" y="130.8">GND</text>
<text x="269.5" y="159.4" transform="rotate(-90 269.5 159.4)">2</text>
<text x="299.5" y="159.4" transform="rotate(-90 299.5 159.4)">2</text>
<text x="269.5" y="171.6" transform="rotate(-90 269.5 171.6)">1</text>
<text x="299.5" y="171.6" transform="rotate(-90 299.5 171.6)">1</text>
<text x="57.5" y="255.7" transform="rotate(-90 57.5 255.7)">SHLD_GND</text>
<text x="61" y="255.7" transform="rotate(-90 61 255.7)">SHLD_GND</text>
<text x="64.6" y="255.7" transform="rotate(-90 64.6 255.7)">SHLD_GND</text>
<text x="68.1" y="255.7" transform="rotate(-90 68.1 255.7)">SHLD_GND</text>
</g>
<g font-size="3.2" fill="#f00">
<text x="93.1" y="30.3">2</text>
<text x="96.6" y="32">VDD</text>
<text x="303" y="51.4">4</text>
<text x="306.5" y="53.2">SENSOR_VP</text>
<text x="186.5" y="55">4</text>
<text x="190" y="56.7">V+ NC</text>
<text x="186.5" y="84.9">4</text>
<text x="190" y="86.7">V+ NC</text>
<text x="75.1" y="208.1">VBUS</text>
<text x="75.1" y="204.5">VBUS</text>
<text x="206.4" y="220.8">16</text>
<text x="199.1" y="222.2">VCC</text>
</g>
<g font-size="2.8" fill="#840000">
<text x="52.9" y="121.1" transform="rotate(-90 52.9 121.1)">1</text>
<text x="46.5" y="132.9">2</text>
<text x="52.9" y="146.4" transform="rotate(-90 52.9 146.4)">3</text>
</g>
<g font-size="2.5">
<text x="54.7" y="120.6">Limiteur</text>
<text x="54.7" y="143.5">Sans Limiteur</text>
</g>
<g font-size="2.5" fill="#00f">
<text x="314.2" y="217.2">1</text>
<text x="347.5" y="217.2">4</text>
<text x="314.2" y="224.3">2</text>
<text x="347.5" y="224.3">3</text>
</g>
<g font-size="2.1" fill="#a54b4b">
<text x="263.4" y="218.6">1</text>
<text x="270.3" y="216.9">1</text>
<text x="270.3" y="220.4">2</text>
<text x="263.4" y="222.2">2</text>
<text x="263.4" y="225.7">3</text>
<text x="270.3" y="224">3</text>
</g>
</svg>
